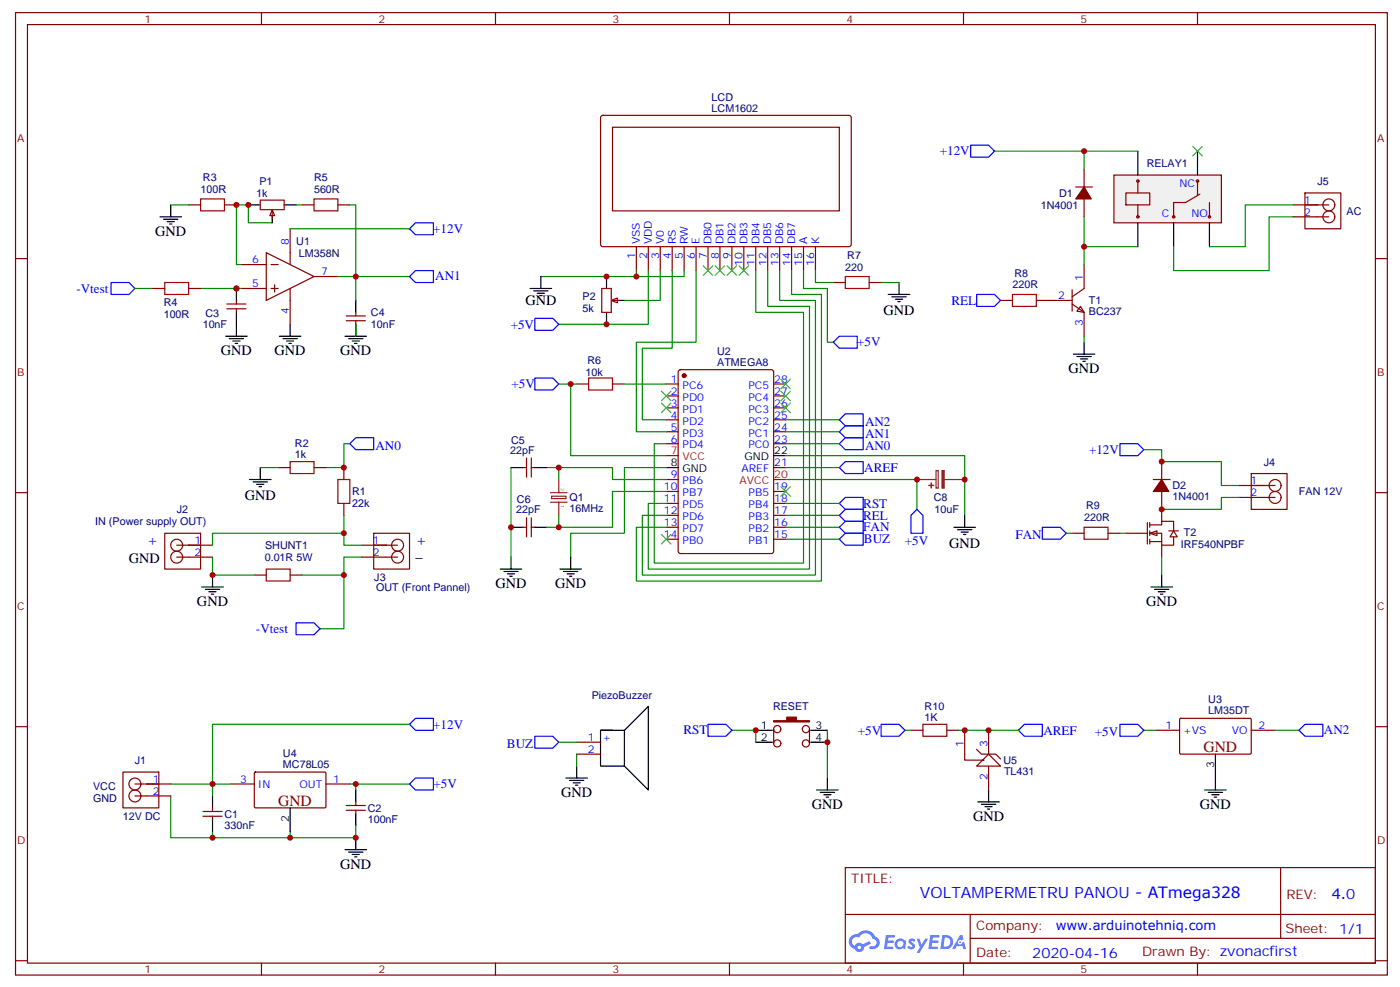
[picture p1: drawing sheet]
<svg xmlns="http://www.w3.org/2000/svg" width="414mm" height="292mm" viewBox="0 0 414 292" stroke-linecap="round" stroke-linejoin="round" font-family="sans-serif">
<g fill="none" stroke="#870000" stroke-width=".35">
<path d="M4.6 3.7h405.3v284.4h-405.3zM8.1 7.3h398.3v277.3h-398.3zM77.3 3.7v3.6M146.4 3.7v3.6M215.5 3.7v3.6M284.7 3.7v3.6M353.8 3.7v3.6M4.6 76.4h3.5M406.4 76.4h3.5M4.6 145.6h3.5M406.4 145.6h3.5M4.6 214.7h3.5"/>
<path d="M406.4 214.7h3.5M249.8 256.3h156.6v28.3h-156.6zM378.4 256.4v20.8M249.8 270.2h156.5M286.7 277.2h119.6M286.7 270.2v14.1M4.6 283.8h3.5M77.3 284.6v3.5M146.4 284.6v3.5M215.5 284.6v3.5M284.7 284.6v3.5M353.8 284.6v3.5"/>
<path d="M406.4 283.8h3.5"/>
</g>
<g fill="#5487ff">
<path d="M268.8 277.5a1.22 1.22 0 0 1 1.7 .3l-.4 .5a.47 .47 0 0 0-.4-.4 .47 .47 0 0 0-.5 .2l.2 .3a1.14 1.14 0 0 1 .8 1.7 1.14 1.14 0 0 1-1.9 0l-.3-.2 .5-.5 .8 .4a.29 .29 0 0 0 .3-.3 .29 .29 0 0 0-.3-.3 1.04 1.04 0 0 1-.5-1.7z"/>
<path d="M261.8 276.3h2.3l.3 .1-.1 .5-1.8 .1-.1 .9h1.5l.3 .3-.4 .4h-1.6l-.1 1.1h1.7l.2 .3-.2 .4h-2.6z"/>
<path d="M274.9 276.3h2.4l.3 .1-.1 .5-1.9 .1-.1 .9h1.5l.4 .3-.4 .4h-1.6l-.2 1.1h1.8l.1 .3-.1 .4h-2.7z"/>
<path d="M283.7 276.3h.7l.3 1.2-.6 .3a.69 .69 0 0 0-1 .3 .69 .69 0 0 0 .4 1 .69 .69 0 0 0 .9-.6l.5-.3 .5 2.2h-.8l-.2-.9h-1.7l-.5 .9h-.9z"/>
<path d="M270.9 277.3h.8l.6 1.9 1.1-1.9h.8l-2.5 4.2h-.8l.9-1.5z"/>
<path d="M278.4 276.3l-.6 4.1h1.4a2.11 2.11 0 0 0 2.4-2.1 2.11 2.11 0 0 0-2.5-2zM279.2 277a1.39 1.39 0 0 1 1.6 1.4 1.39 1.39 0 0 1-1.8 1.3h-.2z"/>
<path d="M264.8 277.9a1.54 1.54 0 0 0-.1 2.1 1.54 1.54 0 0 0 2.1 .2l.6 .2 .3-2.3-.1-.2-.4-.1a1.49 1.49 0 0 0-2.4 .1zM265 278.9a.95 .95 0 0 1 1.9 0 .95 .95 0 0 1-1.9 0z"/>
<path d="M251.5 276.6a2.18 2.18 0 0 0 1 3.8 1.44 1.44 0 0 0 1.7 .9 1.44 1.44 0 0 0 1.1-1.5l2-1-.4-.7-1.9 .9a1.47 1.47 0 0 0-2.5 .5 1.39 1.39 0 0 1-.6-2 1.39 1.39 0 0 1 2-.5 2.12 2.12 0 0 1 2.1-1.3 2.12 2.12 0 0 1 1.9 1.7 1.14 1.14 0 0 1 1.1 1.4 1.14 1.14 0 0 1-1.6 .8 .43 .43 0 0 0-.6 .3 .43 .43 0 0 0 .5 .5 1.98 1.98 0 0 0 2.5-1.2 1.98 1.98 0 0 0-1.3-2.5 3.1 3.1 0 0 0-5.2-.7l-.9 .1zM253.4 279.9a.54 .54 0 0 1 1 0 .54 .54 0 0 1-1 0z"/>
<circle cx="283.7" cy="278.4" r=".26"/>
</g>
<g fill="none" stroke="#008700" stroke-width=".35">
<path d="M50.4 60.5h5.3M80.4 65.8h-7v-5.3h-3.6v17.7h1.8M85.7 67.6h35.3M87.5 60.5h1.8M103.4 60.5h1.7v21.2M188 79.9v1.8h-28.2M191.6 79.9v15.9h-26.5M195.1 79.9v8.9h-10.6M198.6 79.9v23h-8.8v21.1h7M202.1 79.9v1.8h-14.1M205.7 79.9v21.2h-17.7v26.5h8.8M223.3 79.9v12.4h14.1v74.1h-44.1v-35.3h3.5"/>
<path d="M226.8 79.9v10.6h12.4v77.6h-47.6v-19.4h5.2M230.4 79.9v8.9h10.5v81.1h-51.1v-17.6h7M233.9 79.9v7.1h8.8v84.7h-54.7v-15.9h8.8M237.4 79.9v5.3h7.1v15.9h1.7M240.9 79.9v3.6h5.3M39.9 85.2h5.3M59.3 85.2h12.3M105.1 81.7v7.1M105.1 81.7h15.9M260.3 83.5h5.3M168.6 113.5v21.1h28.2M184.5 113.5h12.3"/>
<path d="M103.4 131.1h-1.8v7M232.1 134.6h52.9v17.7M232.1 131.1h15.9M232.1 127.6h15.9M232.1 124h15.9M101.6 152.3v5.3M232.1 141.7h38.8v8.8M62.8 164.6v5.3h12.3M62.8 161.1v-3.5h38.8v3.5h5.3M101.6 169.9v15.9h-7.1M106.9 164.6h-5.3v5.3h-12.3M121 214h-58.2v21.2"/>
<path d="M338 215.8h3.5M376.8 215.8h7M50.4 235.2v12.3h54.7v-3.5M50.4 231.6h17.7M103.4 231.6h17.6M105.1 231.6v1.8M170.4 222.8v3.5M62.8 245.7v1.8M85.7 245.7v1.8"/>
</g>
<g fill="none" stroke="#870000" stroke-width=".35">
<path d="M177.7 34.3l.5-.2h72.9l.4 .7v37.7l-.7 .4-72.9-.1-.5-.6v-37.4zM181 37.6h67v24.7h-67zM55.7 60.5h3.6M66.3 60.5h3.5M80.4 61.9l.7 1.8h-1.4zM80.4 62.3v2.1M89.3 60.5h3.5M99.8 60.5h3.6M188 72.9v7M191.6 72.9v7M195.1 72.9v7M198.6 72.9v7"/>
<path d="M202.1 72.9v7M205.7 72.9v7M209.2 72.9v7M212.7 72.9v7M216.3 72.9v7M219.8 72.9v7M223.3 72.9v7M226.8 72.9v7M230.4 72.9v7M233.9 72.9v7M237.4 72.9v7M240.9 72.9v7"/>
<path d="M45.2 85.2h3.5M55.7 85.2h3.6M67 89.8h5.7M67 91.2h5.7M69.8 88.8v1M69.8 91.2v1.1M102.3 93.3h5.6M102.3 94.8h5.6M105.1 92.3v1M105.1 94.8v1M180.6 88.8l1.8-.7v1.4zM181 88.8h2.1"/>
<path d="M246.2 83.5h3.6M256.8 83.5h3.5M170.4 113.5h3.5M181 113.5h3.5M196.8 113.5h3.6M196.8 117h3.6M200.6 109.4l.5-.2h26.8l.6 .5 .1 53.1-.5 .7h-27l-.7-.4v-53.2zM228.6 113.5h3.5M228.6 117h3.5M82.2 138.1h3.5M92.8 138.1h3.5M101.6 138.1v3.6"/>
<path d="M196.8 120.5h3.6M196.8 124h3.6M196.8 127.6h3.6M196.8 131.1h3.6M228.6 138.1h3.5M228.6 120.5h3.5M228.6 124h3.5M228.6 127.6h3.5M228.6 131.1h3.5M48.7 157.6h10.6v10.5h-10.6zM101.6 148.7v3.6M110.4 157.6h10.6v10.5h-10.6z"/>
<path d="M154.5 155.8h1.1M155.6 153v5.6M157 155.8h1M157 153v5.6M196.8 141.7h3.6M196.8 145.2h3.6M196.8 148.7h3.6M196.8 152.3h3.6M196.8 155.8h3.6M196.8 159.3h3.6M228.6 145.2h3.5M228.6 148.7h3.5"/>
<path d="M228.6 152.3h3.5M228.6 155.8h3.5M228.6 159.3h3.5M52.2 161.1h10.6M52.2 164.6h10.6M75.1 169.9h3.6M85.7 169.9h3.6M106.9 161.1h10.6M106.9 164.6h10.6M170.4 219.3h7M341.5 215.8h7M348.6 212.4l.3-.2 20.6 .1 .2 .3v10l-.3 .2h-20.7l-.2-.3z"/>
<path d="M369.7 215.8h7.1M36.3 228.1h10.6v10.6h-10.6zM39.9 231.6h10.5M39.9 235.2h10.5M60 239.7h5.6M62.8 238.7v1M68.1 231.6h7M75.2 228.3l.3-.2 20.6 .1 .2 .3v10l-.3 .2-20.7-.1-.2-.3zM96.3 231.6h7.1M102.3 239.4h5.6M102.3 238h5.6M105.1 236.9v1.1"/>
<path d="M105.1 239.4v1.1M170.4 222.8h7M60 241.2h5.6M62.8 241.2v1"/>
<circle cx="52.2" cy="164.6" r="1.76"/>
<circle cx="52.2" cy="161.1" r="1.76"/>
<circle cx="117.5" cy="164.6" r="1.76"/>
<circle cx="117.5" cy="161.1" r="1.76"/>
<circle cx="39.9" cy="231.6" r="1.76"/>
<circle cx="39.9" cy="235.2" r="1.76"/>
</g>
<g fill="none" stroke="#000" stroke-width=".35">
<path d="M47.3 64.1h6.3M48.3 64.8h4.3M49.4 65.5h2.1M50.1 66.2h.7M50.4 60.5v3.6M73.4 60.5h3.5M80.4 64.1v1.7M84 60.5h3.5M66.7 99.3h6.3M69.8 85.2v3.6M69.8 92.3v7M82.5 99.3h6.4"/>
<path d="M85.7 95.8v3.5M102 99.3h6.3M105.1 88.8v3.5M105.1 95.8v3.5M156.6 85.2h6.4M157.7 85.9h4.2M158.7 86.6h2.2M159.5 87.3h.7M159.8 81.7v3.5M179.2 81.7v3.5M179.2 92.3v3.5M182.7 88.8h1.8"/>
<path d="M262.5 87h6.3M263.5 87.7h4.3M264.6 88.4h2.1M265.3 89.1h.7M265.6 83.5v3.5M67.7 100h4.3M68.8 100.8h2.1M69.5 101.5h.7M83.6 100h4.2M84.7 100.8h2.1M85.4 101.5h.7M103 100h4.2"/>
<path d="M104.1 100.8h2.1M104.8 101.5h.7M76.9 138.1v3.6M196.8 138.1h3.6M228.6 134.6h3.5M73.7 141.7h6.4M74.8 142.4h4.2M75.8 143.1h2.2M76.6 143.8h.7M151 155.8h3.5M158 155.8h3.6M281.9 155.8h6.3"/>
<path d="M282.9 156.5h4.3M284 157.2h2.1M284.7 157.9h.7M285 152.3v3.5M59.6 173.4h6.4M60.7 174.1h4.2M61.7 174.8h2.2M62.4 175.5h.7M62.8 169.9v3.5M147.8 168.1h6.4M148.9 168.8h4.2M149.9 169.5h2.1"/>
<path d="M150.6 170.3h.7M151 164.6v3.5M177.4 215.8h7.1v10.5h-7.1v-10.5h3.6M184.5 215.8l7.1-7.1v24.7l-7.1-7.1M62.8 235.2v3.5M85.7 238.7v7M105.1 233.4v3.5M167.2 229.9h6.4M168.3 230.6h4.2M169.3 231.3h2.1M170 232h.7M170.4 226.3v3.6"/>
<path d="M356 233.4h6.3M357 234.1h4.2M358.1 234.8h2.1M358.8 235.5h.7M359.1 222.8v10.6M62.8 242.2v3.5M102 251h6.3M103 251.7h4.2M104.1 252.4h2.1M104.8 253.2h.7M105.1 240.5v3.5M105.1 247.5v3.5"/>
</g>
<g fill="none" stroke="#00f" stroke-width=".35">
<path d="M122.8 65.8h5.3v3.6h-5.3l-1.8-1.8zM32.8 83.5h5.3l1.8 1.7-1.8 1.8h-5.3zM121 81.7l1.8-1.8h5.3v3.6h-5.3zM158 94.1h5.3l1.8 1.7-1.8 1.8h-5.3zM158 111.7h5.3l1.8 1.8-1.8 1.7h-5.3zM246.2 101.1l1.8-1.8h5.3v3.6h-5.3zM105.1 129.3h5.3v3.6h-5.3l-1.7-1.8zM249.8 129.3h5.3v3.6h-5.3l-1.8-1.8zM249.8 125.8h5.3v3.5h-5.3l-1.8-1.7zM249.8 122.3h5.3v3.5h-5.3l-1.8-1.8zM270.9 150.5l1.8 1.8v5.3h-3.5v-5.3zM87.5 184h5.3l1.7 1.8-1.7 1.7h-5.3z"/>
<path d="M121 214l1.8-1.8h5.3v3.6h-5.3zM330.9 214h5.3l1.8 1.8-1.8 1.7h-5.3zM383.8 215.8l1.8-1.8h5.3v3.5h-5.3zM121 231.6l1.8-1.7h5.3v3.5h-5.3z"/>
</g>
<g fill="#000">
<circle cx="55.7" cy="161.1" r=".18"/>
<circle cx="113.9" cy="161.1" r=".18"/>
<circle cx="43.4" cy="231.6" r=".18"/>
</g>
<path d="M59.3 58.8h7v3.5h-7zM76.9 59.1h7.1v2.8h-7.1zM92.8 58.8h7v3.5h-7zM48.7 83.5h7v3.5h-7zM177.8 85.2h2.8v7.1h-2.8zM249.8 81.7h7v3.5h-7zM173.9 111.7h7.1v3.5h-7.1zM85.7 136.4h7.1v3.5h-7.1zM99.8 141.7h3.6v7h-3.6zM78.7 168.1h7v3.6h-7z" fill="none" stroke="#a10000" stroke-width=".35"/>
<path d="M162.6 145.6h5M162.6 148.4h5M163 146.6h4.2v.7h-4.2zM165.1 141.7v3.9M165.1 148.4v3.9" fill="none" stroke="#8c2424" stroke-width=".35"/>
<circle cx="202.1" cy="111" r=".53" fill="#870000" stroke="#870000" stroke-width=".35"/>
<path d="M196.8 134.6h3.6M228.6 141.7h3.5" fill="none" stroke="#f00" stroke-width=".35"/>
<g fill="none" stroke="#3c3" stroke-width=".35">
<path d="M207.8 78.5l2.8 2.9M210.6 78.5l-2.8 2.9M211.3 78.5l2.8 2.9M214.1 78.5l-2.8 2.9M214.8 78.5l2.9 2.9M217.7 78.5l-2.9 2.9M218.4 78.5l2.8 2.9M221.2 78.5l-2.8 2.9M195.4 115.6l2.9 2.8M195.4 119.1l2.9 2.8M198.3 115.6l-2.9 2.8M198.3 119.1l-2.9 2.8"/>
<path d="M230.7 112l2.8 2.9M230.7 115.6l2.8 2.8M230.7 119.1l2.8 2.8M233.5 112l-2.8 2.9M233.5 115.6l-2.8 2.8M233.5 119.1l-2.8 2.8M195.4 157.9l2.9 2.8M198.3 157.9l-2.9 2.8M230.7 143.8l2.8 2.8M233.5 143.8l-2.8 2.8"/>
</g>
<path d="M319.3 90.5l1 1.8-2.1-.4z" fill="#fff" stroke="#870000" stroke-width=".35"/>
<path d="M320.3 78.2v7l-3.5 2.5M295.6 88.8h3.6M306.2 88.8h10.6M316.8 89.8l3.5 2.5v7M316.8 85.6v6.3" fill="none" stroke="#870000" stroke-width=".35"/>
<path d="M299.2 87h7v3.5h-7z" fill="none" stroke="#a10000" stroke-width=".35"/>
<path d="M317.1 104.6h6.4M318.2 105.3h4.2M319.3 106h2.1M320 106.8h.7M320.3 101.1v3.5" fill="none" stroke="#000" stroke-width=".35"/>
<path d="M329.1 51.7h31.8v14.1h-31.8z" fill="#f0f0f0" stroke="#870000" stroke-width=".35"/>
<path d="M336.2 44.7v7M353.8 44.7v7M336.2 65.8v7.1M346.8 65.8v7.1M357.4 65.8v7.1" fill="none" stroke="#000" stroke-width=".35"/>
<g fill="none" stroke="#870000" stroke-width=".35">
<path d="M332.7 57h7v3.5h-7zM336.2 53.5v3.5M353.8 53.5v4.2M354.5 57.4l-4.2 2.4h-3.5v4.3M357.4 59.8v4.3M336.2 60.5v3.6"/>
<circle cx="336.2" cy="53.5" r=".35"/>
<circle cx="353.8" cy="53.5" r=".35"/>
<circle cx="336.2" cy="64.1" r=".35"/>
<circle cx="346.8" cy="64.1" r=".35"/>
<circle cx="357.4" cy="64.1" r=".35"/>
</g>
<path d="M286.8 42.9h5.3l1.8 1.8-1.8 1.7h-5.3z" fill="none" stroke="#00f" stroke-width=".35"/>
<path d="M293.9 44.7h42.3M382.1 64.1h-7.1v15.8h-28.2v-7" fill="none" stroke="#008700" stroke-width=".35"/>
<g fill="#fff" stroke="#870000" stroke-width=".35">
<path d="M339.7 157.6l2.1-.8v1.5z"/>
<path d="M346.8 156.8l1 1.8h-2.1z"/>
</g>
<g fill="none" stroke="#870000" stroke-width=".35">
<path d="M317.9 55.2h4.9M320.3 50v5.2M320.3 58.8v5.3M385.6 57h10.6v10.6h-10.6zM71.6 78.2h7.1M78.7 74.6l14.1 7.1-14.1 7.1zM80.1 78.2h2.1M85.7 67.6v10.6M382.1 60.5h10.5M382.1 64.1h10.5M71.6 85.2h7.1M80.1 85.2h2.1"/>
<path d="M81.1 84.2v2.1M85.7 85.2v10.6M92.8 81.7h7M154.5 138.1h1.1M155.6 135.3v5.7M157 135.3v5.7M157 138.1h1M343.3 136.4v5.3M369.7 139.9h10.6v10.6h-10.6zM316.8 157.6h3.5M327.4 157.6h3.5M332.7 157.6h6.3"/>
<path d="M339 154.4v6.3M339.7 155.1h3.6v-1.1h3.5v2.8M339.7 157.6h3.6v3.5h3.5v-2.5M339.7 154.4v1.4M339.7 156.8v1.5M339.7 159.3v1.4M340.8 141.7h4.9M343.3 145.2v8.8M345.4 156.8h2.8M366.2 143.4h10.6M366.2 147h10.6M339.7 160h3.6"/>
<path d="M343.3 161.1v3.5M228.6 215.4v4.2M239.2 215.4v4.2M269.2 215.8h3.5M279.8 215.8h3.5"/>
<circle cx="392.6" cy="64.1" r="1.76"/>
<circle cx="392.6" cy="60.5" r="1.76"/>
<circle cx="376.8" cy="143.4" r="1.76"/>
<circle cx="376.8" cy="147" r="1.76"/>
<circle cx="229.7" cy="215.4" r="1.06"/>
<circle cx="229.7" cy="219.6" r="1.06"/>
<circle cx="238.1" cy="215.4" r="1.06"/>
<circle cx="238.1" cy="219.6" r="1.06"/>
</g>
<path d="M320.3 155.8h7.1v3.5h-7.1zM272.7 214h7.1v3.5h-7.1z" fill="none" stroke="#a10000" stroke-width=".35"/>
<g fill="#870000" stroke="#870000" stroke-width=".35">
<path d="M320.3 55.2l2.1 3.6h-4.5z"/>
<path d="M343.3 141.7l2.1 3.5h-4.6z"/>
<path d="M228.6 212.9h3.9v-1h2.8v1h3.9v.4h-10.6z"/>
</g>
<g fill="none" stroke="#008700" stroke-width=".35">
<path d="M320.3 44.7v5.3M320.3 64.1v14.1M320.3 72.9h15.9M382.1 60.5h-14.2v12.4h-10.5M99.8 81.7h5.3M105.1 95.8v3.5M320.3 99.3v1.8M165.1 113.5h5.3M76.9 138.1h5.3M96.3 138.1h5.3M151 138.1v26.5M161.6 138.1h19.4v3.6h15.8"/>
<path d="M165.1 138.1v3.6M196.8 138.1h-12.3v19.5h-15.9v7M338 132.9h5.3v3.5h17.6v7h5.3M165.1 152.3v3.5M196.8 145.2h-15.8v10.6h-19.4M232.1 152.3h15.9M232.1 155.8h15.9M232.1 148.7h15.9M232.1 159.3h15.9M315 157.6h1.8M330.9 157.6h1.8M366.2 147h-5.3v3.5h-17.6"/>
<path d="M343.3 164.6v5.3M165.1 219.3h5.3M216.3 215.8h7v3.5M244.5 215.8v14.1"/>
</g>
<g fill="none" stroke="#000" stroke-width=".35">
<path d="M151 138.1h3.5M158 138.1h3.6M165.5 168.1h6.3M166.5 168.8h4.2M167.6 169.5h2.1M168.3 170.3h.7M168.6 164.6v3.5M340.1 173.4h6.3M341.1 174.1h4.3M342.2 174.8h2.1M342.9 175.5h.7M343.3 169.9v3.5"/>
<path d="M223.3 215.8h4.9M223.3 219.3h4.9M239.5 215.8h5M239.5 219.3h5M241.3 233.4h6.3M242.4 234.1h4.2M243.4 234.8h2.1M244.1 235.5h.7M244.5 229.9v3.5"/>
</g>
<path d="M288.6 87h5.3l1.7 1.8-1.7 1.7h-5.3zM330.9 131.1h5.3l1.8 1.8-1.8 1.7h-5.3zM248 152.3l1.8-1.8h5.3v3.5h-5.3zM248 155.8l1.8-1.8h5.3v3.6h-5.3zM248 148.7l1.8-1.7h5.3v3.5h-5.3zM248 159.3l1.8-1.7h5.3v3.5h-5.3zM308 155.8h5.3l1.7 1.8-1.7 1.7h-5.3zM158 217.5h5.3l1.8 1.8-1.8 1.8h-5.3zM209.2 214h5.3l1.8 1.8-1.8 1.7h-5.3zM260.3 214h5.3l1.8 1.8-1.8 1.7h-5.3z" fill="none" stroke="#00f" stroke-width=".35"/>
<g fill="#000">
<circle cx="389.1" cy="60.5" r=".18"/>
<circle cx="373.2" cy="143.4" r=".18"/>
</g>
<path d="M352.4 43.3l2.8 2.8M355.2 43.3l-2.8 2.8" fill="none" stroke="#3c3" stroke-width=".35"/>
<path d="M276.6 139h.6v5.2h-.6zM270.9 141.7h5.7M279 141.7h6" fill="none" stroke="#8c2424" stroke-width=".35"/>
<g fill="#8c2424" stroke="#8c2424" stroke-width=".35">
<path d="M278.3 139h.7v5.2h-.7z"/>
<path d="M275.2 142.7v1.4z"/>
<path d="M274.5 143.4h1.4z"/>
</g>
<path d="M288.6 226.3l3.5-3.5 3.5 3.5z" fill="#fff" stroke="#870000" stroke-width=".35"/>
<path d="M285 215.8v8.8h5.7h-.4M292.1 215.8v7M288.6 221.4l1.4 1.4h4.2l1.4 1.4M292.1 226.3v7.1" fill="none" stroke="#870000" stroke-width=".35"/>
<path d="M288.9 236.9h6.4M290 237.6h4.2M291 238.3h2.2M291.7 239h.8M292.1 233.4v3.5" fill="none" stroke="#000" stroke-width=".35"/>
<path d="M248 138.1l1.8-1.7h5.3v3.5h-5.3zM300.9 215.8l1.8-1.8h5.3v3.5h-5.3z" fill="none" stroke="#00f" stroke-width=".35"/>
<path d="M232.1 138.1h15.9M267.4 215.8h1.8M283.3 215.8h17.6" fill="none" stroke="#008700" stroke-width=".35"/>
<g fill="#c00">
<circle cx="105.1" cy="81.7" r=".88"/>
<circle cx="101.6" cy="138.1" r=".88"/>
<circle cx="320.3" cy="72.9" r=".88"/>
<circle cx="165.1" cy="155.8" r=".88"/>
<circle cx="168.6" cy="113.5" r=".88"/>
<circle cx="151" cy="155.8" r=".88"/>
<circle cx="244.5" cy="219.3" r=".88"/>
<circle cx="343.3" cy="136.4" r=".88"/>
<circle cx="179.2" cy="95.8" r=".88"/>
<circle cx="188" cy="81.7" r=".88"/>
<circle cx="69.9" cy="85.2" r=".88"/>
<circle cx="105.1" cy="231.6" r=".88"/>
<circle cx="62.8" cy="247.5" r=".88"/>
<circle cx="62.8" cy="231.6" r=".88"/>
<circle cx="85.7" cy="247.5" r=".88"/>
<circle cx="105.1" cy="247.5" r=".88"/>
<circle cx="101.6" cy="169.9" r=".88"/>
<circle cx="62.8" cy="169.9" r=".88"/>
<circle cx="69.9" cy="60.5" r=".88"/>
<circle cx="73.4" cy="60.5" r=".88"/>
<circle cx="179.2" cy="81.7" r=".88"/>
<circle cx="101.6" cy="157.6" r=".88"/>
<circle cx="320.3" cy="44.7" r=".88"/>
<circle cx="343.3" cy="150.5" r=".88"/>
<circle cx="165.1" cy="138.1" r=".88"/>
<circle cx="223.3" cy="215.8" r=".88"/>
<circle cx="292.1" cy="215.8" r=".88"/>
<circle cx="285" cy="215.8" r=".88"/>
<circle cx="270.9" cy="141.7" r=".88"/>
<circle cx="285" cy="141.7" r=".88"/>
</g>
<g font-size="4.6" fill="#800">
<text x="355.6" y="222.1">GND</text>
<text x="82.2" y="238">GND</text>
</g>
<text font-size="4.6" fill="#00f" x="271.8" y="265.4">VOLTAMPERMETRU PANOU - ATmega328</text>
<g font-size="4.2">
<text x="45.9" y="69.7">GND</text>
<text x="155.2" y="90.2">GND</text>
<text x="261.1" y="93">GND</text>
<text x="65.3" y="105">GND</text>
<text x="81.1" y="105">GND</text>
<text x="100.5" y="105">GND</text>
<text x="315.7" y="110.3">GND</text>
<text x="72.3" y="147.8">GND</text>
<text x="280.5" y="161.8">GND</text>
<text x="38.1" y="166.4">GND</text>
<text x="122.8" y="164.6">_</text>
<text x="146.4" y="173.8">GND</text>
<text x="164" y="173.8">GND</text>
<text x="58.2" y="179.1">GND</text>
<text x="338.7" y="179.1">GND</text>
<text x="165.8" y="235.5">GND</text>
<text x="239.9" y="239">GND</text>
<text x="354.5" y="239">GND</text>
<text x="287.5" y="242.6">GND</text>
<text x="100.5" y="256.7">GND</text>
</g>
<g font-size="4.2" fill="#00f">
<text x="43.4" y="161.1">+</text>
<text x="122.8" y="161.1">+</text>
<text x="393.5" y="265.6">4.0</text>
<text x="305" y="283">2020-04-16</text>
</g>
<g font-size="3.9" fill="#00f">
<text x="277.7" y="45.9">+12V</text>
<text x="128" y="68.8">+12V</text>
<text x="128.6" y="82.8">AN1</text>
<text x="22.6" y="86.5">-Vtest</text>
<text x="281.1" y="90">REL</text>
<text x="150.9" y="97.1">+5V</text>
<text x="253.3" y="102.3">+5V</text>
<text x="151.1" y="114.7">+5V</text>
<text x="255.6" y="125.8">AN2</text>
<text x="255.6" y="129.3">AN1</text>
<text x="110.9" y="132.9">AN0</text>
<text x="255.6" y="132.9">AN0</text>
<text x="321.8" y="134.1">+12V</text>
<text x="255.4" y="139.4">AREF</text>
<text x="255.1" y="150">RST</text>
<text x="255.1" y="153.6">REL</text>
<text x="255.1" y="157">FAN</text>
<text x="255.3" y="160.6">BUZ</text>
<text x="267.4" y="161.1">+5V</text>
<text x="300" y="159.3">FAN</text>
<text x="75.6" y="187.1">-Vtest</text>
<text x="128" y="215.2">+12V</text>
<text x="149.8" y="221.1">BUZ</text>
<text x="202" y="217">RST</text>
<text x="253.4" y="217">+5V</text>
<text x="308.3" y="217">AREF</text>
<text x="323.5" y="217.5">+5V</text>
<text x="391.2" y="217">AN2</text>
<text x="128" y="232.9">+5V</text>
<text x="311.9" y="274.8">www.arduinotehniq.com</text>
</g>
<g font-size="3.9" fill="#800">
<text x="251.5" y="260.9">TITLE:</text>
<text x="380.1" y="265.6">REV:</text>
<text x="288.4" y="274.8">Company:</text>
<text x="379.8" y="275.7">Sheet: 1/1</text>
<text x="288.4" y="282.8">Date:</text>
<text x="337.5" y="282.5">Drawn By: zvonacfirst</text>
</g>
<g font-size="3.2" fill="#800">
<text x="42.7" y="6.7">1</text>
<text x="111.8" y="6.7">2</text>
<text x="181" y="6.7">3</text>
<text x="250.1" y="6.7">4</text>
<text x="319.3" y="6.7">5</text>
<text x="5.1" y="41.8">A</text>
<text x="406.9" y="41.8">A</text>
<text x="5.1" y="111">B</text>
<text x="406.9" y="111">B</text>
<text x="5.1" y="180.1">C</text>
<text x="406.9" y="180.1">C</text>
<text x="5.1" y="249.3">D</text>
<text x="406.9" y="249.3">D</text>
<text x="42.7" y="287.5">1</text>
<text x="111.8" y="287.5">2</text>
<text x="181" y="287.5">3</text>
<text x="250.1" y="287.5">4</text>
<text x="319.3" y="287.5">5</text>
</g>
<g font-size="3.2" fill="#000080">
<text x="210.3" y="29.8">LCD</text>
<text x="210.3" y="33">LCM1602</text>
<text x="60" y="53.5">R3</text>
<text x="92.8" y="53.5">R5</text>
<text x="338.8" y="49.3">RELAY1</text>
<text x="59.3" y="57">100R</text>
<text x="75.7" y="58.1">1k</text>
<text x="76.7" y="54.6">P1</text>
<text x="92.8" y="57">560R</text>
<text x="312.9" y="58.1">D1</text>
<text x="389.3" y="54.7">J5</text>
<text x="307.5" y="61.6">1N4001</text>
<text x="397.9" y="63.5">AC</text>
<text x="87.5" y="72.3">U1</text>
<text x="88.3" y="75.8">LM358N</text>
<text x="250.3" y="76.4">R7</text>
<text x="249.8" y="79.9">220</text>
<text x="299.7" y="81.7">R8</text>
<text x="172.2" y="88.8">P2</text>
<text x="299.2" y="85.2">220R</text>
<text x="321.7" y="89.9">T1</text>
<text x="48.4" y="90.5">R4</text>
<text x="48.4" y="93.9">100R</text>
<text x="60.7" y="93.6">C3</text>
<text x="109.6" y="93.4">C4</text>
<text x="172.2" y="92.3">5k</text>
<text x="321.7" y="93.1">BC237</text>
<text x="59.9" y="97">10nF</text>
<text x="109.6" y="97">10nF</text>
<text x="173.6" y="107.5">R6</text>
<text x="211.9" y="104.8">U2</text>
<text x="173" y="111">10k</text>
<text x="211.9" y="108.2">ATMEGA8</text>
<text x="151" y="131.1">C5</text>
<text x="87.2" y="135.3">1k</text>
<text x="87.2" y="132.1">R2</text>
<text x="150.8" y="134">22pF</text>
<text x="373.4" y="137.6">J4</text>
<text x="104.1" y="146.4">R1</text>
<text x="104.1" y="149.9">22k</text>
<text x="152.8" y="148.7">C6</text>
<text x="168.3" y="148.1">Q1</text>
<text x="275.9" y="148.1">C8</text>
<text x="346.4" y="147.8">1N4001</text>
<text x="346.4" y="144.6">D2</text>
<text x="383.8" y="146.3">FAN 12V</text>
<text x="28.1" y="155.2">IN (Power supply OUT)</text>
<text x="52.2" y="151.6">J2</text>
<text x="152.5" y="151.7">22pF</text>
<text x="168.3" y="151.3">16MHz</text>
<text x="276.2" y="151.6">10uF</text>
<text x="320.3" y="154">220R</text>
<text x="320.9" y="150.5">R9</text>
<text x="348.9" y="161.9">IRF540NPBF</text>
<text x="349.8" y="158.5">T2</text>
<text x="78.2" y="165.8">0.01R 5W</text>
<text x="78.3" y="162.2">SHUNT1</text>
<text x="110.6" y="171.7">J3</text>
<text x="111.1" y="174.6">OUT (Front Pannel)</text>
<text x="174.8" y="206.4">PiezoBuzzer</text>
<text x="228.4" y="209.8">RESET</text>
<text x="273.2" y="209.8">R10</text>
<text x="357" y="207.8">U3</text>
<text x="273.2" y="212.9">1K</text>
<text x="357" y="211">LM35DT</text>
<text x="39.9" y="225.8">J1</text>
<text x="83.6" y="226.9">MC78L05</text>
<text x="83.6" y="223.7">U4</text>
<text x="296.5" y="225.7">U5</text>
<text x="27.5" y="233.4">VCC</text>
<text x="296.7" y="228.9">TL431</text>
<text x="27.5" y="236.9">GND</text>
<text x="108.7" y="239.8">C2</text>
<text x="36.3" y="242.2">12V DC</text>
<text x="66.3" y="244.8">330nF</text>
<text x="66.3" y="241.6">C1</text>
<text x="108.7" y="243">100nF</text>
</g>
<g font-size="3.2" fill="#00f">
<text x="348.5" y="55.2">NC</text>
<text x="343.3" y="64.1">C</text>
<text x="352.1" y="64.1">NO</text>
<text x="385.3" y="60.2">1</text>
<text x="385.3" y="63.7">2</text>
<text x="74.5" y="77.8">6</text>
<text x="85.4" y="72.5" transform="rotate(-90 85.4 72.5)">8</text>
<text x="187.7" y="76.7" transform="rotate(-90 187.7 76.7)">1</text>
<text x="189.1" y="72.2" transform="rotate(-90 189.1 72.2)">VSS</text>
<text x="191.2" y="76.7" transform="rotate(-90 191.2 76.7)">2</text>
<text x="192.6" y="72.2" transform="rotate(-90 192.6 72.2)">VDD</text>
<text x="194.7" y="76.7" transform="rotate(-90 194.7 76.7)">3</text>
<text x="196.1" y="72.2" transform="rotate(-90 196.1 72.2)">V0</text>
<text x="198.3" y="76.7" transform="rotate(-90 198.3 76.7)">4</text>
<text x="199.7" y="72.2" transform="rotate(-90 199.7 72.2)">RS</text>
<text x="201.8" y="76.7" transform="rotate(-90 201.8 76.7)">5</text>
<text x="203.2" y="72.2" transform="rotate(-90 203.2 72.2)">RW</text>
<text x="205.3" y="76.7" transform="rotate(-90 205.3 76.7)">6</text>
<text x="206.7" y="72.2" transform="rotate(-90 206.7 72.2)">E</text>
<text x="208.8" y="76.7" transform="rotate(-90 208.8 76.7)">7</text>
<text x="210.3" y="72.2" transform="rotate(-90 210.3 72.2)">DB0</text>
<text x="212.4" y="76.7" transform="rotate(-90 212.4 76.7)">8</text>
<text x="213.8" y="72.2" transform="rotate(-90 213.8 72.2)">DB1</text>
<text x="215.9" y="76.7" transform="rotate(-90 215.9 76.7)">9</text>
<text x="217.3" y="72.2" transform="rotate(-90 217.3 72.2)">DB2</text>
<text x="220.8" y="72.2" transform="rotate(-90 220.8 72.2)">DB3</text>
<text x="224.4" y="72.2" transform="rotate(-90 224.4 72.2)">DB4</text>
<text x="227.9" y="72.2" transform="rotate(-90 227.9 72.2)">DB5</text>
<text x="231.4" y="72.2" transform="rotate(-90 231.4 72.2)">DB6</text>
<text x="234.9" y="72.2" transform="rotate(-90 234.9 72.2)">DB7</text>
<text x="238.5" y="72.2" transform="rotate(-90 238.5 72.2)">A</text>
<text x="242" y="72.2" transform="rotate(-90 242 72.2)">K</text>
<text x="94.9" y="81.4">7</text>
<text x="219.4" y="78.7" transform="rotate(-90 219.4 78.7)">10</text>
<text x="223" y="78.7" transform="rotate(-90 223 78.7)">11</text>
<text x="226.5" y="78.7" transform="rotate(-90 226.5 78.7)">12</text>
<text x="230" y="78.7" transform="rotate(-90 230 78.7)">13</text>
<text x="233.5" y="78.7" transform="rotate(-90 233.5 78.7)">14</text>
<text x="237.1" y="78.7" transform="rotate(-90 237.1 78.7)">15</text>
<text x="240.6" y="78.7" transform="rotate(-90 240.6 78.7)">16</text>
<text x="320" y="83.1" transform="rotate(-90 320 83.1)">1</text>
<text x="74.5" y="84.9">5</text>
<text x="312.7" y="88.4">2</text>
<text x="85.4" y="92.9" transform="rotate(-90 85.4 92.9)">4</text>
<text x="320" y="96.4" transform="rotate(-90 320 96.4)">3</text>
<text x="198.2" y="113.1">1</text>
<text x="228.8" y="113.1">28</text>
<text x="198.2" y="116.6">2</text>
<text x="201.7" y="114.9">PC6</text>
<text x="201.7" y="118.4">PD0</text>
<text x="221.1" y="118.4">PC4</text>
<text x="221.1" y="114.9">PC5</text>
<text x="228.8" y="116.6">27</text>
<text x="198.2" y="120.2">3</text>
<text x="198.2" y="123.7">4</text>
<text x="201.7" y="121.9">PD1</text>
<text x="201.7" y="125.4">PD2</text>
<text x="221.1" y="125.4">PC2</text>
<text x="221.1" y="121.9">PC3</text>
<text x="228.8" y="123.7">25</text>
<text x="228.8" y="120.2">26</text>
<text x="198.2" y="127.2">5</text>
<text x="198.2" y="130.7">6</text>
<text x="201.7" y="129">PD3</text>
<text x="221.1" y="129">PC1</text>
<text x="228.8" y="130.7">23</text>
<text x="228.8" y="127.2">24</text>
<text x="201.7" y="132.5">PD4</text>
<text x="221.1" y="132.5">PC0</text>
<text x="228.8" y="137.8">21</text>
<text x="198.2" y="141.3">9</text>
<text x="201.7" y="143.1">PB6</text>
<text x="219.1" y="139.6">AREF</text>
<text x="369.5" y="143.1">1</text>
<text x="196.2" y="144.9">10</text>
<text x="196.2" y="148.4">11</text>
<text x="201.7" y="146.6">PB7</text>
<text x="221.2" y="146.6">PB5</text>
<text x="228.8" y="148.4">18</text>
<text x="228.8" y="144.9">19</text>
<text x="369.5" y="146.6">2</text>
<text x="196.2" y="151.9">12</text>
<text x="196.2" y="155.4">13</text>
<text x="201.7" y="150.1">PD5</text>
<text x="201.7" y="153.7">PD6</text>
<text x="221.2" y="153.7">PB3</text>
<text x="221.2" y="150.1">PB4</text>
<text x="228.8" y="155.4">16</text>
<text x="228.8" y="151.9">17</text>
<text x="57.5" y="160.7">1</text>
<text x="110.2" y="160.7">1</text>
<text x="196.2" y="159">14</text>
<text x="201.7" y="157.2">PD7</text>
<text x="201.7" y="160.7">PB0</text>
<text x="221.2" y="160.7">PB1</text>
<text x="221.2" y="157.2">PB2</text>
<text x="228.8" y="159">15</text>
<text x="57.5" y="164.3">2</text>
<text x="110.2" y="164.3">2</text>
<text x="344.4" y="215.4">1</text>
<text x="371.8" y="215.4">2</text>
<text x="173.7" y="218.9">1</text>
<text x="178" y="218.9">+</text>
<text x="284.7" y="220.7" transform="rotate(-90 284.7 220.7)">1</text>
<text x="291.7" y="220.7" transform="rotate(-90 291.7 220.7)">3</text>
<text x="349.6" y="216.8">+VS</text>
<text x="364" y="216.8">VO</text>
<text x="173.7" y="222.5">2</text>
<text x="45.2" y="231.3">1</text>
<text x="71" y="231.3">3</text>
<text x="76.2" y="232.7">IN</text>
<text x="88.5" y="232.7">OUT</text>
<text x="98.4" y="231.3">1</text>
<text x="291.7" y="230.5" transform="rotate(-90 291.7 230.5)">2</text>
<text x="45.2" y="234.8">2</text>
</g>
<g font-size="3.2" fill="#f00">
<text x="198.2" y="134.3">7</text>
<text x="201.7" y="136">VCC</text>
<text x="218.5" y="143.1">AVCC</text>
<text x="228.8" y="141.3">20</text>
</g>
<g font-size="3.2">
<text x="198.2" y="137.8">8</text>
<text x="220" y="136">GND</text>
<text x="228.8" y="134.3">22</text>
<text x="201.7" y="139.6">GND</text>
<text x="224.8" y="215.4">1</text>
<text x="240.9" y="215.4">3</text>
<text x="224.8" y="218.9">2</text>
<text x="240.9" y="218.9">4</text>
<text x="358.8" y="226.9" transform="rotate(-90 358.8 226.9)">3</text>
<text x="85.4" y="242.8" transform="rotate(-90 85.4 242.8)">2</text>
</g>
<g font-size="1.4" fill="#238d23">
<text x="165.7" y="144.2" transform="rotate(90 165.7 144.2)">2</text>
<text x="165.7" y="149.1" transform="rotate(90 165.7 149.1)">1</text>
</g>
</svg>
